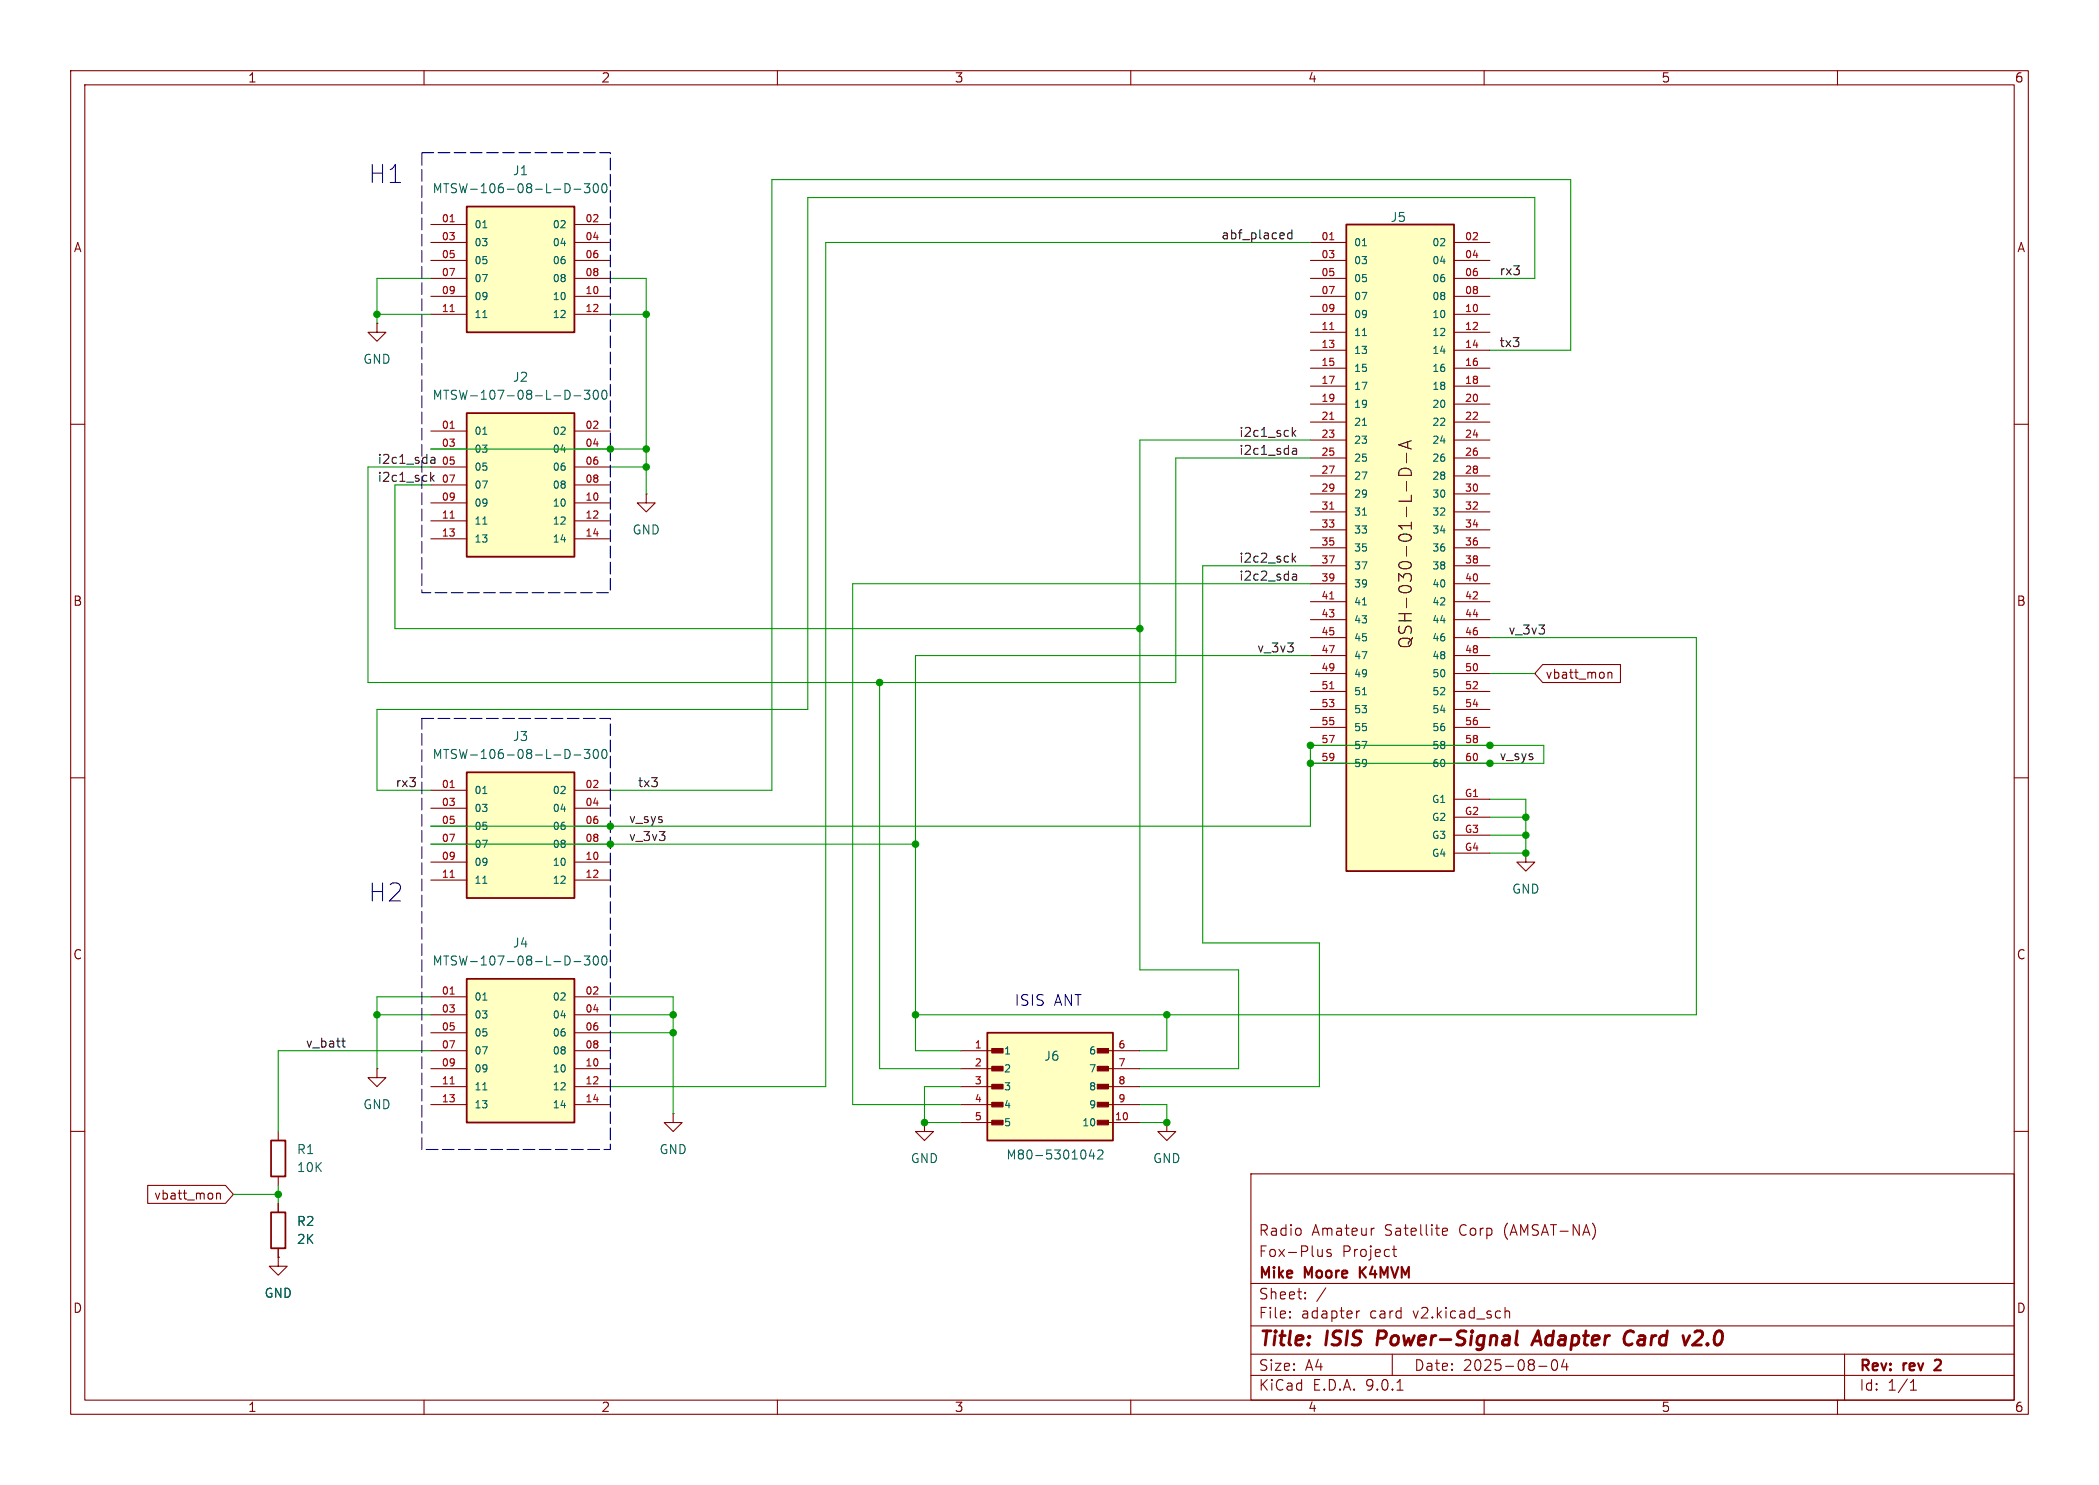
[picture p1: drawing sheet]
<svg xmlns="http://www.w3.org/2000/svg" width="297mm" height="210mm" viewBox="0 0 297 210" stroke-linecap="round" stroke-linejoin="round" font-family="sans-serif">
<g fill="none" stroke="#840000" stroke-width=".15">
<path d="M10 10h277v190h-277zM12 12h273v186h-273zM60 10v2M110 10v2M160 10v2M210 10v2M260 10v2M10 60h2M285 60h2M10 110h2M285 110h2M10 160h2"/>
<path d="M177 166h108v32h-108zM187.1 176.7v1M187.1 177.6l-.2 .1M188.3 176.8l-.3-.1-.3 .2 .1 .2 .5 .2 .1 .1-.1 .2-.1 .1-.5-.1M194.5 173.7l-.3 .1M197 176.7h.6M197.2 176.2v1.3l.1 .1 .3 .1M204.1 174.2l.7-.1-.1-.3-.4-.1-.2 .2 .1 .7 .1 .1 .4-.1M285 160h2M60 198v2M110 198v2M160 198v2"/>
<path d="M177 194.5h108M177 191.5h108M177 187.5h108M177 181.5h108M182.5 186.3h.1l-.1 .1M182.5 186.3v.1M182.5 185.5v.1M182.5 185.5h.1l-.1 .1M184.7 183.6v.1M184.7 183.6h-.1l.1 .1M184.7 182.8v.1M184.7 182.8h-.1l.1 .1"/>
<path d="M187.6 182.1l-1.3 2M192 185.4v1M192.4 185.4l-.3 .1-.1 .2M197 191.5v3M197.7 196.6h.8M210 198v2M213 185.5a.37 .37 0 0 1 .6 .1v.8M213 184.9v1.5M217.7 193.2h1.2M219.7 192.4a1.02 1.02 0 0 0 .2 1.4h.1a.91 .91 0 0 0 .2-1.4M221.3 192.2l-.3 1.1h.9M221.7 192.8v1"/>
<path d="M260 198v2M261 191.5v6.5M270.3 196.6h.9M270.3 195.5l.4-.4v1.5"/>
</g>
<path d="M192.4 179.2v1.5M193.3 179.2l-.9 .8M273.8 192.4h.1M274.6 192.9l-.9 .9h.9" fill="none" stroke="#840000" stroke-width=".3"/>
<path d="M195.1 188.2l-.3 2M214.6 190.1l.1 .1M214.7 188.2l-.2 1.7M216.7 190.2l.9-2 .5 2M217 189.6h.9M230.3 188.3a.67 .67 0 0 1 .8 .1M230.9 190l-.6 .2M239.8 188.4l.3-.2h.5l.3 .2M240.9 188.8l-.1 .3-1.3 1.1h1.2" fill="none" stroke="#840000" stroke-width=".4"/>
<path d="M66 58.4h15.3v20.3h-15.3z" fill="#ffffc2"/>
<path d="M66 58.4h15.3v20.3h-15.3z" fill="none" stroke="#840000" stroke-width=".25"/>
<g fill="none" stroke="#840000" stroke-width=".15">
<path d="M61 61h5M61 63.5h5M61 66h5M61 68.6h5M61 71.1h5M61 73.7h5M61 76.2h5M81.3 61h5.1M81.3 63.5h5.1M81.3 66h5.1M81.3 68.6h5.1M81.3 71.1h5.1"/>
<path d="M81.3 73.7h5.1M81.3 76.2h5.1M130.8 158.8v1.2h1.3l-1.3 1.3-1.3-1.3h1.3M130.8 158.8h.1"/>
</g>
<path d="M79.9 55.2a.64 .64 0 0 1 .8 .6 .64 .64 0 0 1-.8 .7M81.2 56h1M82.7 55.2h.8l-.5 .5 .4 .1v.5l-.2 .2h-.3l-.2-.2M84.1 55.3l.1-.1a.69 .69 0 0 1 .3 1.1l-.1 .2a.69 .69 0 0 1-.3-1.2zM85.3 55.3l.2-.1a.69 .69 0 0 1 .3 1.1l-.2 .2a.69 .69 0 0 1-.3-1.2zM68.3 61.4h.6M68.3 74.1h.6" fill="none" stroke="#006464" stroke-width=".15"/>
<path d="M63.7 60.6h.6M63.7 73.3h.6" fill="none" stroke="#a90000" stroke-width=".15"/>
<path d="M66 109.2h15.3v17.8h-15.3z" fill="#ffffc2"/>
<path d="M66 109.2h15.3v17.8h-15.3z" fill="none" stroke="#840000" stroke-width=".25"/>
<g fill="none" stroke="#840000" stroke-width=".15">
<path d="M61 111.8h5M61 114.3h5M61 116.8h5M61 119.4h5M81.3 111.8h5.1M81.3 114.3h5.1M81.3 116.8h5.1M81.3 119.4h5.1M61 121.9h5M61 124.5h5M81.3 121.9h5.1M81.3 124.5h5.1"/>
<path d="M95.2 157.5v1.3h1.3l-1.3 1.2-1.2-1.2h1.2M95.2 157.5h.1"/>
</g>
<path d="M68.3 112.2h.6M79.9 106a.64 .64 0 0 1 .8 .6 .64 .64 0 0 1-.8 .7M81.2 106.8h1M82.7 106h.8l-.5 .5 .4 .1v.5l-.2 .2h-.3l-.2-.2M84.1 106.1l.1-.1a.69 .69 0 0 1 .3 1.1l-.1 .2a.69 .69 0 0 1-.3-1.2zM85.3 106.1l.2-.1a.69 .69 0 0 1 .3 1.1l-.2 .2a.69 .69 0 0 1-.3-1.2zM68.3 124.9h.6" fill="none" stroke="#006464" stroke-width=".15"/>
<path d="M63.7 111.4h.6M63.7 124.1h.6" fill="none" stroke="#a90000" stroke-width=".15"/>
<path d="M66 138.4h15.3v20.4h-15.3z" fill="#ffffc2"/>
<path d="M66 138.4h15.3v20.4h-15.3z" fill="none" stroke="#840000" stroke-width=".25"/>
<g fill="none" stroke="#840000" stroke-width=".15">
<path d="M61 141h5M61 143.5h5M61 146.1h5M61 148.6h5M61 151.1h5M61 153.7h5M61 156.2h5M81.3 141h5.1M81.3 143.5h5.1M81.3 146.1h5.1M81.3 148.6h5.1M81.3 151.1h5.1"/>
<path d="M81.3 153.7h5.1M81.3 156.2h5.1"/>
</g>
<path d="M79.9 135.2a.64 .64 0 0 1 .8 .6 .64 .64 0 0 1-.8 .7M81.2 136h1M82.7 135.2h.8l-.5 .5 .4 .1v.5l-.2 .2h-.3l-.2-.2M84.1 135.3l.1-.1a.69 .69 0 0 1 .3 1.1l-.1 .2a.69 .69 0 0 1-.3-1.2zM85.3 135.3l.2-.1a.69 .69 0 0 1 .3 1.1l-.2 .2a.69 .69 0 0 1-.3-1.2zM68.3 141.4h.6M68.3 154.1h.6" fill="none" stroke="#006464" stroke-width=".15"/>
<path d="M63.7 140.6h.6M63.7 153.3h.6" fill="none" stroke="#a90000" stroke-width=".15"/>
<path d="M139.7 146.1h17.8v15.2h-17.8z" fill="#ffffc2"/>
<path d="M139.7 146.1h17.8v15.2h-17.8zM38.4 161.3h2v5.1h-2z" fill="none" stroke="#840000" stroke-width=".25"/>
<g fill="#840000" stroke="#840000" stroke-width=".15">
<path d="M140.3 148.3h1.6v.6h-1.6z"/>
<path d="M140.3 150.8h1.6v.6h-1.6z"/>
<path d="M140.3 153.4h1.6v.6h-1.6z"/>
<path d="M140.3 155.9h1.6v.6h-1.6z"/>
<path d="M140.3 158.4h1.6v.7h-1.6z"/>
<path d="M155.3 148.3h1.5v.6h-1.5z"/>
<path d="M155.3 150.8h1.5v.6h-1.5z"/>
<path d="M155.3 153.4h1.5v.6h-1.5z"/>
<path d="M155.3 155.9h1.5v.6h-1.5z"/>
<path d="M155.3 158.4h1.5v.7h-1.5z"/>
</g>
<g fill="none" stroke="#840000" stroke-width=".15">
<path d="M53.3 45.7v1.3h1.3l-1.3 1.3-1.2-1.3h1.2M53.3 45.7h.1M91.4 69.9v1.2h1.3l-1.3 1.3-1.2-1.3h1.2M91.4 69.9h.1M53.3 151.1v1.3h1.3l-1.3 1.3-1.2-1.3h1.2M53.3 151.1h.1M135.9 148.6h5.1M135.9 151.1h5.1M135.9 153.7h5.1M135.9 156.2h5.1M135.9 158.8h5.1M156.2 148.6h5.1"/>
<path d="M156.2 151.1h5.1M156.2 153.7h5.1M156.2 156.2h5.1M156.2 158.8h5.1M165.1 158.8v1.2h1.3l-1.3 1.3-1.3-1.3h1.3M165.1 158.8h.1M39.4 160v1.3M39.4 166.4v1.2"/>
</g>
<path d="M154.4 162.6l-.3 .9h.8M154.7 163.1v.8M155.3 162.8l.2-.2h.3l.2 .2 .1 .2-.1 .2-.7 .7h.8" fill="none" stroke="#006464" stroke-width=".15"/>
<path d="M66 29.2h15.3v17.8h-15.3z" fill="#ffffc2"/>
<path d="M66 29.2h15.3v17.8h-15.3z" fill="none" stroke="#840000" stroke-width=".25"/>
<path d="M61 31.8h5M61 34.3h5M61 36.8h5M61 39.4h5M81.3 31.8h5.1M81.3 34.3h5.1M81.3 36.8h5.1M81.3 39.4h5.1M61 41.9h5M61 44.5h5M81.3 41.9h5.1M81.3 44.5h5.1" fill="none" stroke="#840000" stroke-width=".15"/>
<path d="M68.3 32.2h.6M79.9 26a.64 .64 0 0 1 .8 .6 .64 .64 0 0 1-.8 .6M81.2 26.8h1M82.7 26h.8l-.5 .5 .4 .1v.5l-.2 .1h-.3l-.2-.1M84.1 26.1l.1-.1a.69 .69 0 0 1 .3 1.1l-.1 .1a.69 .69 0 0 1-.3-1.1zM85.3 26h.2a.69 .69 0 0 1 .3 1.1l-.2 .1a.69 .69 0 0 1-.3-1.1zM68.3 44.9h.6" fill="none" stroke="#006464" stroke-width=".15"/>
<path d="M63.7 31.4h.6M63.7 44.1h.6" fill="none" stroke="#a90000" stroke-width=".15"/>
<path d="M190.5 31.8h15.2v91.4h-15.2z" fill="#ffffc2"/>
<path d="M190.5 31.8h15.2v91.4h-15.2zM38.4 171.5h2v5h-2z" fill="none" stroke="#840000" stroke-width=".25"/>
<g fill="none" stroke="#840000" stroke-width=".15">
<path d="M185.4 34.3h5.1M185.4 36.8h5.1M185.4 39.4h5.1M205.7 34.3h5.1M205.7 36.8h5.1M205.7 39.4h5.1M185.4 41.9h5.1M185.4 44.5h5.1M185.4 47h5.1M185.4 49.5h5.1M185.4 52.1h5.1M185.4 54.6h5.1"/>
<path d="M185.4 57.2h5.1M185.4 59.7h5.1M205.7 41.9h5.1M205.7 44.5h5.1M205.7 47h5.1M205.7 49.5h5.1M205.7 52.1h5.1M205.7 54.6h5.1M205.7 57.2h5.1M205.7 59.7h5.1M185.4 62.2h5.1M185.4 64.8h5.1"/>
<path d="M185.4 67.3h5.1M185.4 69.9h5.1M185.4 72.4h5.1M185.4 74.9h5.1M185.4 77.5h5.1M205.7 62.2h5.1M205.7 64.8h5.1M205.7 67.3h5.1M205.7 69.9h5.1M205.7 72.4h5.1M205.7 74.9h5.1M205.7 77.5h5.1"/>
<path d="M185.4 80h5.1M185.4 82.6h5.1M185.4 85.1h5.1M185.4 87.6h5.1M185.4 90.2h5.1M185.4 92.7h5.1M185.4 95.3h5.1M185.4 97.8h5.1M205.7 80h5.1M205.7 82.6h5.1M205.7 85.1h5.1M205.7 87.6h5.1"/>
<path d="M205.7 90.2h5.1M205.7 92.7h5.1M205.7 95.3h5.1M205.7 97.8h5.1M218.3 94h11v2.5h-11l-1.1-1.2zM227.5 95.1v.8M227.5 95.2l.2-.1h.3l.1 .8M185.4 100.3h5.1M185.4 102.9h5.1M185.4 105.4h5.1M185.4 108h5.1M205.7 100.3h5.1"/>
<path d="M205.7 102.9h5.1M205.7 105.4h5.1M205.7 108h5.1M205.7 113h5.1M205.7 115.6h5.1M205.7 118.1h5.1M205.7 120.7h5.1M215.9 120.7v1.2h1.3l-1.3 1.3-1.3-1.3h1.3M215.9 120.7h.1M20.9 167.6h11l1.1 1.3-1.1 1.3h-11zM30.6 168.7v.9M30.6 168.9l.2-.2 .3 .1 .1 .8"/>
<path d="M39.4 177.8v1.3h1.2l-1.2 1.2-1.3-1.2h1.3M39.4 177.8h.1M39.4 170.2v1.3M39.4 176.5v1.3"/>
</g>
<path d="M192.8 34.8h.6M192.8 47.5h.6M192.8 60.2h.6M192.8 72.9h.6M192.8 85.6h.6M192.8 98.3h.6" fill="none" stroke="#006464" stroke-width=".15"/>
<path d="M188.2 33.9h.5M188.2 46.6h.5M188.2 59.3h.5M188.2 72h.5M188.2 84.7h.5M188.2 97.4h.5" fill="none" stroke="#a90000" stroke-width=".15"/>
<g fill="none" stroke="#0f0f0f" stroke-width=".15">
<path d="M182.8 32.5v1.3M182.8 33l-.4-.1-.2 .3v.3l.1 .2h.5M60.9 66.8v1.3M60.9 65.3l.2 .2h.4M61 64.7h.5v.8M61.1 67.6l.3 .5M61.4 67.2l-.5 .5M61.5 65h-.4l-.2 .2M182.9 64.1l.1 .2 .5-.1M182.9 60.4v1.3M182.9 78.2v1.3M182.9 63.5h.5l.1 .8"/>
<path d="M183 79l.3 .5M183 61.2l.3 .5M183.3 78.7l-.4 .4M183.3 60.9l-.4 .5M183.5 63.7l-.5 .1-.1 .2M182.9 81.9l.1 .1h.5M182.9 81.3h.5l.1 .7M183.5 81.5l-.5 .1-.1 .1M48.4 147.2h.4M48.5 147.9l.1 .1 .2 .1"/>
</g>
<g fill="none" stroke="#009600" stroke-width=".15">
<path d="M61 39.4h-7.7v6.3M86.4 39.4h5v30.5M185.4 34.3h-68.6v119.4h-30.4M210.8 39.4h6.4v-11.5h-102.9v72.4h-61v11.5h7.7M53.3 44.5h7.7M86.4 44.5h5M210.8 49.5h11.4v-24.1h-113v86.4h-22.8M61 63.5h30.4M61 68.6h-5.1v20.3h105.4M86.4 66h5M185.4 62.2h-24.1v75h14v13.9h-14M185.4 64.8h-19v31.7h-114.3v-30.5h8.9"/>
<path d="M124.5 96.5v54.6h11.4M185.4 80h-15.2v53.4h16.5v20.3h-25.4M185.4 82.6h-64.8v73.6h15.3M185.4 92.7h-55.9v55.9h6.4M210.8 90.2h29.2v53.3h-110.5M210.8 95.3h6.4M61 119.4h68.5M185.4 108h33v-2.6h-33v11.4h-124.4M210.8 113h5.1v7.7h-5.1M210.8 118.1h5.1M210.8 115.6h5.1M53.3 143.5h7.7"/>
<path d="M61 141h-7.7v10.1M61 148.6h-21.6v11.4M86.4 141h8.8v16.5M86.4 146.1h8.8M86.4 143.5h8.8M135.9 153.7h-5.1v5.1h5.1M161.3 156.2h3.8v2.6h-3.8M165.1 143.5v5.1h-3.8M33 168.9h6.4M39.4 167.6v2.6"/>
</g>
<path d="M198 66.6a1.01 1.01 0 0 1 1.7 .2v.4h-1.8zM199 64.1v1.4M199 68.1v1.3M199.2 62.5v.8M199.7 62.3l-1.8 .6 1.8 .6" fill="none" stroke="#000" stroke-width=".15"/>
<path d="M59.7 21.6h26.7v62.2h-26.7zM59.7 101.6h26.7v61h-26.7z" fill="none" stroke="#0000c2" stroke-width=".15" stroke-dasharray="1.7 .6"/>
<g fill="#009600" stroke="#009600" stroke-width=".15">
<circle cx="86.4" cy="116.8" r=".46"/>
<circle cx="39.4" cy="168.9" r=".46"/>
<circle cx="95.2" cy="143.5" r=".46"/>
<circle cx="95.2" cy="146.1" r=".46"/>
<circle cx="53.3" cy="143.5" r=".46"/>
<circle cx="86.4" cy="119.4" r=".46"/>
<circle cx="165.1" cy="143.5" r=".46"/>
<circle cx="185.4" cy="105.4" r=".46"/>
<circle cx="124.5" cy="96.5" r=".46"/>
<circle cx="129.5" cy="143.5" r=".46"/>
<circle cx="129.5" cy="119.4" r=".46"/>
<circle cx="130.8" cy="158.8" r=".46"/>
<circle cx="165.1" cy="158.8" r=".46"/>
<circle cx="53.3" cy="44.5" r=".46"/>
<circle cx="91.4" cy="63.5" r=".46"/>
<circle cx="91.4" cy="66" r=".46"/>
<circle cx="91.4" cy="44.5" r=".46"/>
<circle cx="86.4" cy="63.5" r=".46"/>
<circle cx="210.8" cy="105.4" r=".46"/>
<circle cx="210.8" cy="108" r=".46"/>
<circle cx="161.3" cy="88.9" r=".46"/>
<circle cx="215.9" cy="118.1" r=".46"/>
<circle cx="215.9" cy="120.7" r=".46"/>
<circle cx="185.4" cy="108" r=".46"/>
<circle cx="215.9" cy="115.6" r=".46"/>
</g>
<g font-size="3.5" fill="#0000c2">
<text x="52.1" y="26.1">H1</text>
<text x="52.1" y="127.7">H2</text>
</g>
<g font-size="2.8" fill="#840000">
<text x="178" y="190.9">Title:</text>
<text x="187.7" y="190.9">ISIS</text>
<text x="195.7" y="190.9">Power-Signal</text>
<text x="218.7" y="190.9">Adapter</text>
<text x="232.2" y="190.9">Card</text>
<text x="241.4" y="190.9">v2.0</text>
</g>
<text font-size="2.5" x="200" y="91.8" transform="rotate(-90 200 91.8)">QSH-030-01-L-D-A</text>
<g font-size="2.1" fill="#0000c2">
<text x="143.5" y="142.5">ISIS</text>
<text x="149.1" y="142.5">ANT</text>
</g>
<g font-size="2.1" fill="#840000">
<text x="178" y="178">Fox-Plus</text>
<text x="178" y="175">Radio</text>
<text x="185.6" y="175">Amateur</text>
<text x="189.9" y="178">Project</text>
<text x="196" y="175">Satellite</text>
<text x="206.6" y="175">Corp</text>
<text x="213.1" y="175">(AMSAT-NA)</text>
<text x="178" y="184">Sheet:</text>
<text x="178" y="181.2">Mike</text>
<text x="184.7" y="181.2">Moore</text>
<text x="193.1" y="181.2">K4MVM</text>
<text x="178" y="186.7">File:</text>
<text x="184.1" y="186.7">adapter</text>
<text x="193.9" y="186.7">card</text>
<text x="200.1" y="186.7">v2.kicad_sch</text>
<text x="178" y="196.9">KiCad</text>
<text x="178" y="194.1">Size:</text>
<text x="184.7" y="194.1">A4</text>
<text x="185.7" y="196.9">E.D.A.</text>
<text x="193.3" y="196.9">9.0.1</text>
<text x="200" y="194.1">Date:</text>
<text x="207" y="194.1">2025-08-04</text>
<text x="263" y="194.3">Rev:</text>
<text x="263" y="196.9">Id:</text>
<text x="267.1" y="196.9">1/1</text>
<text x="269.4" y="194.3">rev</text>
<text x="274.5" y="194.3">2</text>
</g>
<g font-size="1.8" fill="#840000">
<text x="35" y="11.9">1</text>
<text x="85" y="11.9">2</text>
<text x="135" y="11.9">3</text>
<text x="185" y="11.9">4</text>
<text x="235" y="11.9">5</text>
<text x="285" y="11.9">6</text>
<text x="10.3" y="35.9">A</text>
<text x="285.3" y="35.9">A</text>
<text x="10.3" y="85.9">B</text>
<text x="285.3" y="85.9">B</text>
<text x="218.6" y="96.2">vbatt_mon</text>
<text x="10.3" y="135.9">C</text>
<text x="285.3" y="135.9">C</text>
<text x="21.7" y="169.9">vbatt_mon</text>
<text x="10.3" y="185.9">D</text>
<text x="285.3" y="185.9">D</text>
<text x="35" y="199.9">1</text>
<text x="85" y="199.9">2</text>
<text x="135" y="199.9">3</text>
<text x="185" y="199.9">4</text>
<text x="235" y="199.9">5</text>
<text x="285" y="199.9">6</text>
</g>
<g font-size="1.8" fill="#006464">
<text x="61.1" y="27.5">MTSW-106-08-L-D-300</text>
<text x="72.5" y="25">J1</text>
<text x="196.7" y="31.6">J5</text>
<text x="51.3" y="51.7">GND</text>
<text x="61.1" y="56.7">MTSW-107-08-L-D-300</text>
<text x="72.5" y="54.2">J2</text>
<text x="89.4" y="75.8">GND</text>
<text x="61.1" y="107.5">MTSW-106-08-L-D-300</text>
<text x="72.5" y="105">J3</text>
<text x="213.9" y="126.6">GND</text>
<text x="61.1" y="136.8">MTSW-107-08-L-D-300</text>
<text x="72.5" y="134.2">J4</text>
<text x="147.7" y="150.2">J6</text>
<text x="51.3" y="157.1">GND</text>
<text x="41.9" y="163.4">R1</text>
<text x="41.9" y="166">10K</text>
<text x="93.2" y="163.4">GND</text>
<text x="128.8" y="164.7">GND</text>
<text x="142.3" y="164.2">M80-5301042</text>
<text x="163.1" y="164.7">GND</text>
<text x="41.9" y="173.6">R2</text>
<text x="41.9" y="176.1">2K</text>
<text x="37.3" y="183.7">GND</text>
</g>
<g font-size="1.8" fill="#0f0f0f">
<text x="172.7" y="33.9">abf_placed</text>
<text x="212.1" y="39">rx3</text>
<text x="212.1" y="49.2">tx3</text>
<text x="53.3" y="65.7">i2c1_sda</text>
<text x="175.3" y="64.4">i2c1_sda</text>
<text x="175.3" y="61.9">i2c1_sck</text>
<text x="53.3" y="68.2">i2c1_sck</text>
<text x="175.3" y="79.7">i2c2_sck</text>
<text x="175.3" y="82.2">i2c2_sda</text>
<text x="213.4" y="89.8">v_3v3</text>
<text x="177.8" y="92.4">v_3v3</text>
<text x="212.1" y="107.6">v_sys</text>
<text x="55.9" y="111.4">rx3</text>
<text x="90.2" y="111.4">tx3</text>
<text x="88.9" y="116.5">v_sys</text>
<text x="88.9" y="119">v_3v3</text>
<text x="43.2" y="148.2">v_batt</text>
</g>
<g font-size="1.4" fill="#a90000">
<text x="62.4" y="31.5">01</text>
<text x="62.4" y="34">03</text>
<text x="82.7" y="31.5">02</text>
<text x="82.7" y="34">04</text>
<text x="186.9" y="34">01</text>
<text x="207.2" y="34">02</text>
<text x="62.4" y="36.6">05</text>
<text x="62.4" y="39.1">07</text>
<text x="62.4" y="41.7">09</text>
<text x="82.7" y="36.6">06</text>
<text x="82.7" y="39.1">08</text>
<text x="82.7" y="41.7">10</text>
<text x="186.9" y="36.6">03</text>
<text x="186.9" y="39.1">05</text>
<text x="186.9" y="41.7">07</text>
<text x="207.2" y="36.6">04</text>
<text x="207.2" y="39.1">06</text>
<text x="207.2" y="41.7">08</text>
<text x="62.4" y="44.2">11</text>
<text x="82.7" y="44.2">12</text>
<text x="186.9" y="44.2">09</text>
<text x="186.9" y="46.7">11</text>
<text x="207.2" y="44.2">10</text>
<text x="207.2" y="46.7">12</text>
<text x="186.9" y="49.3">13</text>
<text x="186.9" y="51.8">15</text>
<text x="207.2" y="49.3">14</text>
<text x="207.2" y="51.8">16</text>
<text x="186.9" y="54.4">17</text>
<text x="186.9" y="56.9">19</text>
<text x="186.9" y="59.4">21</text>
<text x="207.2" y="54.4">18</text>
<text x="207.2" y="56.9">20</text>
<text x="207.2" y="59.4">22</text>
<text x="62.4" y="60.7">01</text>
<text x="62.4" y="63.2">03</text>
<text x="62.4" y="65.8">05</text>
<text x="82.7" y="60.7">02</text>
<text x="82.7" y="63.2">04</text>
<text x="82.7" y="65.8">06</text>
<text x="186.9" y="62">23</text>
<text x="186.9" y="64.5">25</text>
<text x="207.2" y="62">24</text>
<text x="207.2" y="64.5">26</text>
<text x="62.4" y="68.3">07</text>
<text x="62.4" y="70.9">09</text>
<text x="82.7" y="68.3">08</text>
<text x="82.7" y="70.9">10</text>
<text x="186.9" y="67.1">27</text>
<text x="186.9" y="69.6">29</text>
<text x="207.2" y="67.1">28</text>
<text x="207.2" y="69.6">30</text>
<text x="62.4" y="73.4">11</text>
<text x="62.4" y="75.9">13</text>
<text x="82.7" y="73.4">12</text>
<text x="82.7" y="75.9">14</text>
<text x="186.9" y="72.1">31</text>
<text x="186.9" y="74.7">33</text>
<text x="186.9" y="77.2">35</text>
<text x="207.2" y="72.1">32</text>
<text x="207.2" y="74.7">34</text>
<text x="207.2" y="77.2">36</text>
<text x="186.9" y="79.8">37</text>
<text x="186.9" y="82.3">39</text>
<text x="207.2" y="79.8">38</text>
<text x="207.2" y="82.3">40</text>
<text x="186.9" y="84.8">41</text>
<text x="186.9" y="87.4">43</text>
<text x="186.9" y="89.9">45</text>
<text x="207.2" y="84.8">42</text>
<text x="207.2" y="87.4">44</text>
<text x="207.2" y="89.9">46</text>
<text x="186.9" y="92.5">47</text>
<text x="186.9" y="95">49</text>
<text x="207.2" y="92.5">48</text>
<text x="207.2" y="95">50</text>
<text x="186.9" y="97.5">51</text>
<text x="186.9" y="100.1">53</text>
<text x="207.2" y="97.5">52</text>
<text x="207.2" y="100.1">54</text>
<text x="186.9" y="102.6">55</text>
<text x="186.9" y="105.2">57</text>
<text x="186.9" y="107.7">59</text>
<text x="207.2" y="102.6">56</text>
<text x="207.2" y="105.2">58</text>
<text x="207.2" y="107.7">60</text>
<text x="62.4" y="111.5">01</text>
<text x="82.7" y="111.5">02</text>
<text x="207.2" y="112.8">G1</text>
<text x="62.4" y="114">03</text>
<text x="62.4" y="116.6">05</text>
<text x="62.4" y="119.1">07</text>
<text x="82.7" y="114">04</text>
<text x="82.7" y="116.6">06</text>
<text x="82.7" y="119.1">08</text>
<text x="207.2" y="115.3">G2</text>
<text x="207.2" y="117.9">G3</text>
<text x="62.4" y="121.7">09</text>
<text x="62.4" y="124.2">11</text>
<text x="82.7" y="121.7">10</text>
<text x="82.7" y="124.2">12</text>
<text x="207.2" y="120.4">G4</text>
<text x="62.4" y="140.7">01</text>
<text x="62.4" y="143.3">03</text>
<text x="82.7" y="140.7">02</text>
<text x="82.7" y="143.3">04</text>
<text x="62.4" y="145.8">05</text>
<text x="62.4" y="148.3">07</text>
<text x="82.7" y="145.8">06</text>
<text x="82.7" y="148.3">08</text>
<text x="137.8" y="148.3">1</text>
<text x="158.1" y="148.3">6</text>
<text x="62.4" y="150.9">09</text>
<text x="62.4" y="153.4">11</text>
<text x="62.4" y="156">13</text>
<text x="82.7" y="150.9">10</text>
<text x="82.7" y="153.4">12</text>
<text x="82.7" y="156">14</text>
<text x="137.8" y="150.9">2</text>
<text x="137.8" y="153.4">3</text>
<text x="137.8" y="156">4</text>
<text x="158.1" y="150.9">7</text>
<text x="158.1" y="153.4">8</text>
<text x="158.1" y="156">9</text>
<text x="137.8" y="158.5">5</text>
<text x="157.7" y="158.5">10</text>
</g>
<g font-size="1.4" fill="#006464">
<text x="67.1" y="32.5">01</text>
<text x="67.1" y="35">03</text>
<text x="78.1" y="32.5">02</text>
<text x="78.1" y="35">04</text>
<text x="191.5" y="35">01</text>
<text x="202.5" y="35">02</text>
<text x="67.1" y="37.6">05</text>
<text x="67.1" y="40.1">07</text>
<text x="78.1" y="37.6">06</text>
<text x="78.1" y="40.1">08</text>
<text x="191.5" y="37.6">03</text>
<text x="191.5" y="40.1">05</text>
<text x="202.5" y="37.6">04</text>
<text x="202.5" y="40.1">06</text>
<text x="67.1" y="42.6">09</text>
<text x="67.1" y="45.2">11</text>
<text x="78.1" y="42.6">10</text>
<text x="78.1" y="45.2">12</text>
<text x="191.5" y="42.6">07</text>
<text x="191.5" y="45.2">09</text>
<text x="191.5" y="47.7">11</text>
<text x="202.5" y="42.6">08</text>
<text x="202.5" y="45.2">10</text>
<text x="202.5" y="47.7">12</text>
<text x="191.5" y="50.3">13</text>
<text x="191.5" y="52.8">15</text>
<text x="202.5" y="50.3">14</text>
<text x="202.5" y="52.8">16</text>
<text x="191.5" y="55.3">17</text>
<text x="191.5" y="57.9">19</text>
<text x="202.5" y="55.3">18</text>
<text x="202.5" y="57.9">20</text>
<text x="67.1" y="61.7">01</text>
<text x="67.1" y="64.2">03</text>
<text x="78.1" y="61.7">02</text>
<text x="78.1" y="64.2">04</text>
<text x="191.5" y="60.4">21</text>
<text x="191.5" y="63">23</text>
<text x="191.5" y="65.5">25</text>
<text x="202.5" y="60.4">22</text>
<text x="202.5" y="63">24</text>
<text x="202.5" y="65.5">26</text>
<text x="67.1" y="66.8">05</text>
<text x="67.1" y="69.3">07</text>
<text x="67.1" y="71.9">09</text>
<text x="78.1" y="66.8">06</text>
<text x="78.1" y="69.3">08</text>
<text x="78.1" y="71.9">10</text>
<text x="191.5" y="68">27</text>
<text x="191.5" y="70.6">29</text>
<text x="202.5" y="68">28</text>
<text x="202.5" y="70.6">30</text>
<text x="67.1" y="74.4">11</text>
<text x="67.1" y="76.9">13</text>
<text x="78.1" y="74.4">12</text>
<text x="78.1" y="76.9">14</text>
<text x="191.5" y="73.1">31</text>
<text x="191.5" y="75.7">33</text>
<text x="202.5" y="73.1">32</text>
<text x="202.5" y="75.7">34</text>
<text x="191.5" y="78.2">35</text>
<text x="191.5" y="80.7">37</text>
<text x="191.5" y="83.3">39</text>
<text x="202.5" y="78.2">36</text>
<text x="202.5" y="80.7">38</text>
<text x="202.5" y="83.3">40</text>
<text x="191.5" y="85.8">41</text>
<text x="191.5" y="88.4">43</text>
<text x="202.5" y="85.8">42</text>
<text x="202.5" y="88.4">44</text>
<text x="191.5" y="90.9">45</text>
<text x="191.5" y="93.4">47</text>
<text x="191.5" y="96">49</text>
<text x="202.5" y="90.9">46</text>
<text x="202.5" y="93.4">48</text>
<text x="202.5" y="96">50</text>
<text x="191.5" y="98.5">51</text>
<text x="191.5" y="101.1">53</text>
<text x="202.5" y="98.5">52</text>
<text x="202.5" y="101.1">54</text>
<text x="191.5" y="103.6">55</text>
<text x="191.5" y="106.1">57</text>
<text x="202.5" y="103.6">56</text>
<text x="202.5" y="106.1">58</text>
<text x="67.1" y="112.5">01</text>
<text x="78.1" y="112.5">02</text>
<text x="191.5" y="108.7">59</text>
<text x="202.5" y="113.8">G1</text>
<text x="202.5" y="108.7">60</text>
<text x="67.1" y="115">03</text>
<text x="67.1" y="117.6">05</text>
<text x="78.1" y="115">04</text>
<text x="78.1" y="117.6">06</text>
<text x="202.5" y="116.3">G2</text>
<text x="202.5" y="118.8">G3</text>
<text x="67.1" y="120.1">07</text>
<text x="67.1" y="122.7">09</text>
<text x="67.1" y="125.2">11</text>
<text x="78.1" y="120.1">08</text>
<text x="78.1" y="122.7">10</text>
<text x="78.1" y="125.2">12</text>
<text x="202.5" y="121.4">G4</text>
<text x="67.1" y="141.7">01</text>
<text x="78.1" y="141.7">02</text>
<text x="67.1" y="144.2">03</text>
<text x="67.1" y="146.8">05</text>
<text x="67.1" y="149.3">07</text>
<text x="78.1" y="144.2">04</text>
<text x="78.1" y="146.8">06</text>
<text x="78.1" y="149.3">08</text>
<text x="142" y="149.3">1</text>
<text x="154" y="149.3">6</text>
<text x="67.1" y="151.9">09</text>
<text x="67.1" y="154.4">11</text>
<text x="78.1" y="151.9">10</text>
<text x="78.1" y="154.4">12</text>
<text x="142" y="151.9">2</text>
<text x="142" y="154.4">3</text>
<text x="154" y="151.9">7</text>
<text x="154" y="154.4">8</text>
<text x="67.1" y="156.9">13</text>
<text x="78.1" y="156.9">14</text>
<text x="142" y="156.9">4</text>
<text x="142" y="159.5">5</text>
<text x="153" y="159.5">10</text>
<text x="154" y="156.9">9</text>
</g>
</svg>
